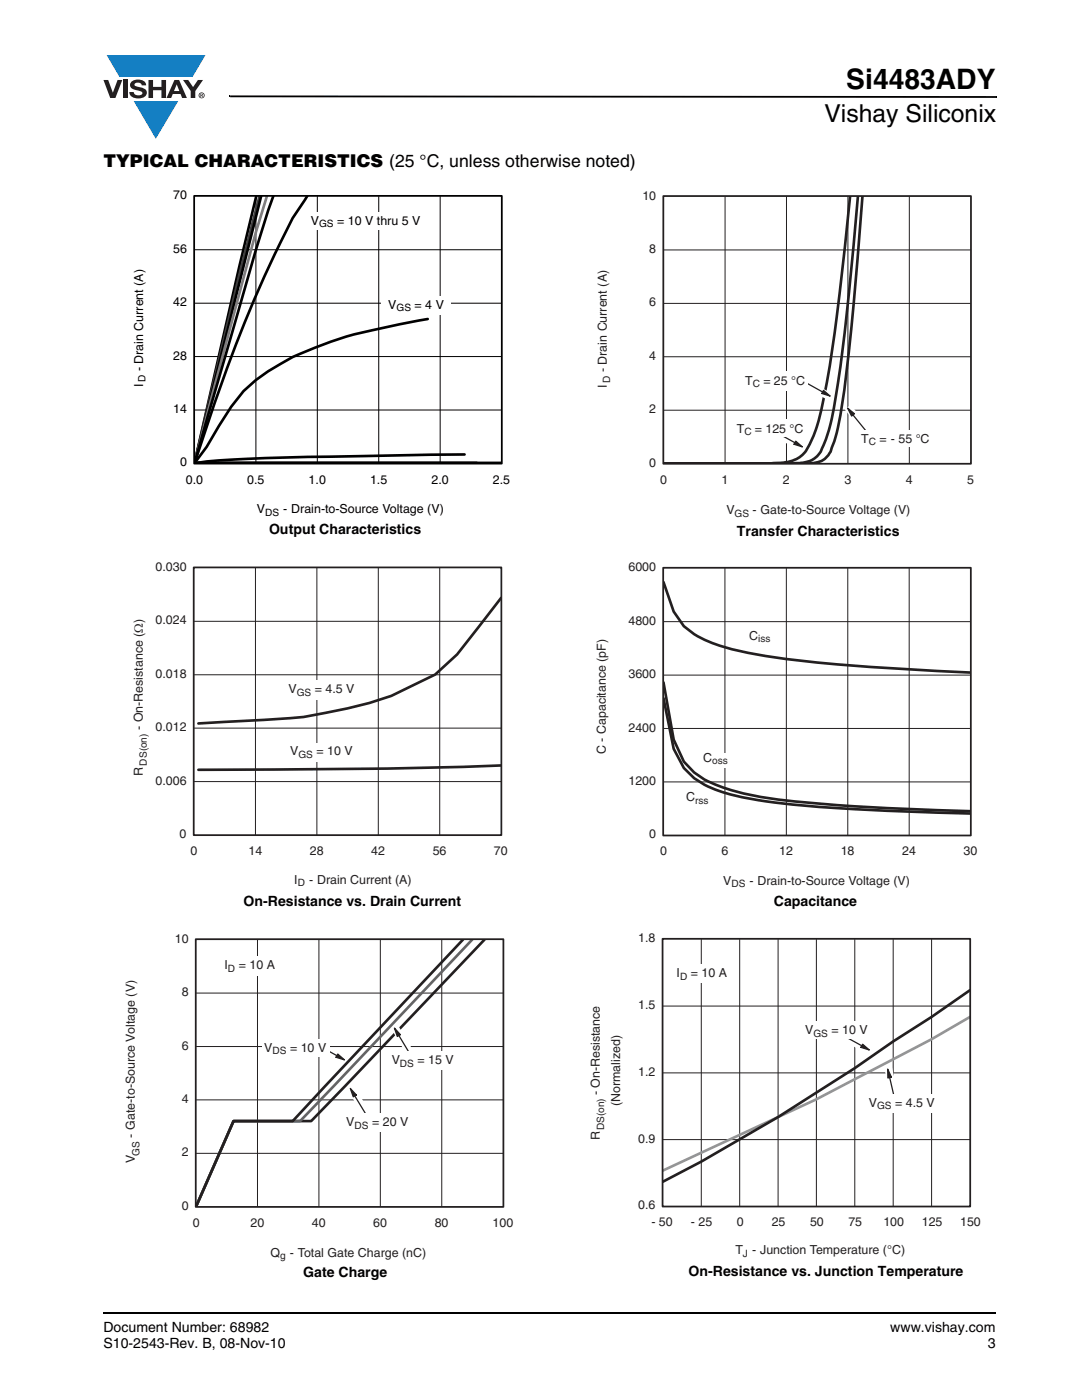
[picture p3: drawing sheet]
<svg xmlns="http://www.w3.org/2000/svg" width="216mm" height="279mm" viewBox="0 0 216 279" stroke-linecap="round" stroke-linejoin="round" font-family="sans-serif">
<path d="M20.5 261.8h.1v.4h-.1z" fill="#000"/>
<path d="M20.6 262h178.2" fill="none" stroke="#000" stroke-width=".36"/>
<path d="M20.6 11h20.4v16.7h-20.4z" fill="#fff"/>
<g fill="#147fc3">
<path d="M21.3 11h19.7l-2.6 4.4h-3.8h-10.8z"/>
<path d="M26.7 20.2h8.9l-4.5 7.5z"/>
</g>
<g fill="#231f20">
<path d="M20.6 16h1l.9 2.5 1-2.5h.9l-1.4 3.6h-1z"/>
<path d="M24.6 16h.9v3.6h-.9z"/>
<path d="M26.3 16.3a2.1 2.1 0 0 1 2.8 .3l.1 .4h-.9a.79 .79 0 0 0-.7-.5 .79 .79 0 0 0-.8 .4l.3 .3 1 .2a1.08 1.08 0 0 1 1.2 1.1 1.08 1.08 0 0 1-1.1 1.1 1.73 1.73 0 0 1-2.4-1.2h.9a.96 .96 0 0 0 .8 .6 .96 .96 0 0 0 .9-.4 1.31 1.31 0 0 0-1.2-.6 1.03 1.03 0 0 1-1.1-.6 1.03 1.03 0 0 1 .2-1.1z"/>
<path d="M29.6 16h.9v1.3h1.7v-1.3h.9v3.6h-.9v-1.6h-1.7v1.6h-.9z"/>
<path d="M36.5 16h1.1l.9 1.4 1-1.4h1l-1.5 2.2v1.4h-.9v-1.4z"/>
<path d="M35.3 16.8l.5 1.4h-1.1zM34.8 16l-1.6 3.6h1l.3-.8h1.5l.3 .8h1l-1.6-3.6z"/>
<path d="M39.8 19a.46 .46 0 0 1 .9 0 .46 .46 0 0 1-.9 0zM39.6 19a.6 .6 0 0 0 1.2 0 .6 .6 0 0 0-1.2 0z"/>
<path d="M40.1 18.8h.2v.2h-.2zM40 18.7v.7h.1v-.3l.4 .3-.2-.3 .2-.2-.1-.2z"/>
</g>
<path d="M45.7 19.1h.2v.3h-.2zM45.9 19.1l152.9 .1v.3l-152.9-.1zM198.8 19.2h.1v.3h-.1z" fill="#000"/>
<path d="M26.5 37.7h75.3v65.7h-75.3z" fill="#fff"/>
<path d="M51.1 39.2v53.3M63.3 39.2v53.3M75.6 39.2v53.3M87.8 39.2v53.3M38.8 49.8h61.3M38.8 71.2h61.3M38.8 60.5h61.3M38.8 81.8h61.3" fill="none" stroke="#000" stroke-width=".2"/>
<path d="M51.1 39.1l-4.6 19.4-7.7 34M52.1 39.1l-13.3 53.4M54.5 39.1a429.1 429.1 0 0 0-8.3 27.9l-7.4 25.5M61.3 39.1a52.5 52.5 0 0 0-6.3 11.2 288.5 288.5 0 0 0-13.8 34.9l-2.4 7.3M85.4 63.7l-3.7 .6a95.4 95.4 0 0 0-20.1 5.6l-1.1 .4a42.5 42.5 0 0 0-11.9 7.7l-2.4 3.2-5 8-2.4 3.3M92.7 90.7l-25.3 .4a382 382 0 0 0-26.2 1l-2.4 .4" fill="none" stroke="#000" stroke-width=".53"/>
<path d="M51.8 39.1l-5.3 21-7.7 32.4" fill="none" stroke="#404040" stroke-width=".53"/>
<path d="M53.3 39.1l-2.3 7.3-12.2 46.1" fill="none" stroke="#7e7e7e" stroke-width=".53"/>
<path d="M38.8 92.5h61.3" fill="none" stroke="#000" stroke-width=".68"/>
<path d="M38.7 39.1h61.4v53.4h-61.4z" fill="none" stroke="#000" stroke-width=".35"/>
<g fill="#fff">
<path d="M61.5 42.3h20.9v3.6h-20.9z"/>
<path d="M76.2 59.1h13.8v3.7h-13.8z"/>
<path d="M26.3 111.8h75v65.6h-75z"/>
</g>
<path d="M51 113.3v53.4M63.2 113.3v53.4M75.5 113.3v53.4M87.7 113.3v53.4M38.7 134.7h61.3M38.7 124h61.3M38.7 156h61.3M38.7 145.3h61.3" fill="none" stroke="#231f20" stroke-width=".2"/>
<path d="M100 119.3l-8.8 11.3-4.4 4-8.7 4.3a97.5 97.5 0 0 1-19 4.3l-19.5 1.2M100 152.8a1656.3 1656.3 0 0 1-60.4 .8" fill="none" stroke="#231f20" stroke-width=".53"/>
<path d="M38.7 113.2h61.3v53.5h-61.3z" fill="none" stroke="#231f20" stroke-width=".35"/>
<g fill="#fff">
<path d="M57.6 148.3h12.7v3.7h-12.7z"/>
<path d="M57.5 135.9h13.2v3.8h-13.2z"/>
<path d="M24.7 186h77.7v65.7h-77.7z"/>
</g>
<path d="M39.1 198.2h61.3M51.4 187.5v53.3M63.6 187.5v53.3M75.9 187.5v53.3M88.1 187.5v53.3M39.1 219.5h61.3M39.1 208.9h61.3M39.1 230.2h61.3" fill="none" stroke="#231f20" stroke-width=".2"/>
<path d="M92.4 187.5l-34 36.2h-11.8l-7.5 17.1 7.5-17.1h15.5l34.6-36.2" fill="none" stroke="#231f20" stroke-width=".53"/>
<path d="M94.2 187.5l-34.3 36.2h-13.3l-7.5 17.1" fill="none" stroke="#636366" stroke-width=".53"/>
<path d="M39.1 187.4h61.3v53.5h-61.3z" fill="none" stroke="#231f20" stroke-width=".35"/>
<path d="M78.1 205.4l1.3-.8 3.8 6.3-1.3 .8z" fill-rule="evenodd" fill="#fff"/>
<path d="M78.7 205.2l1.2 1.3-.6 .3z" fill="#231f20"/>
<path d="M78.7 205.2l1.2 1.3-.6 .3zM79.6 206.6l2.7 4.5" fill="none" stroke="#231f20" stroke-width=".25"/>
<g fill="#fff">
<path d="M77.6 209.8h15.9v3.7h-15.9z"/>
<path d="M43.9 190.9h11.9v3.9h-11.9z"/>
</g>
<path d="M69.3 217.4l1.3-.8 3.8 6.4-1.3 .8z" fill-rule="evenodd" fill="#fff"/>
<path d="M69.9 217.2l1.2 1.3-.6 .4z" fill="#231f20"/>
<path d="M69.9 217.2l1.2 1.3-.6 .4zM70.7 218.6l2.8 4.5" fill="none" stroke="#231f20" stroke-width=".25"/>
<path d="M68.3 222.2h13.9v3.7h-13.9z" fill="#fff"/>
<path d="M62.7 207.5l6.4 3.5-.7 1.4-6.5-3.6z" fill-rule="evenodd" fill="#fff"/>
<path d="M67.4 210.4l1.3 1.1-1.7-.5z" fill="#231f20"/>
<path d="M62.7 208.2l4.6 2.5M67.4 210.4l1.3 1.1-1.7-.5z" fill="none" stroke="#231f20" stroke-width=".25"/>
<g fill="#fff">
<path d="M52.2 207.4h13.6v3.5h-13.6z"/>
<path d="M119 37.7h75.4v65.9h-75.4z"/>
</g>
<path d="M144.7 39.2v53.3M156.9 39.2v53.3M169.2 39.2v53.3M181.4 39.2v53.3M132.4 49.9h61.3M132.4 71.2h61.3M132.4 60.6h61.3M132.4 81.9h61.3" fill="none" stroke="#231f20" stroke-width=".2"/>
<path d="M169.6 39.1l-.6 6.4a338.2 338.2 0 0 1-5 35.6 25 25 0 0 1-3.4 9.2 7.1 7.1 0 0 1-5.8 2.1l-22.4 .1M171.2 39.1l-1.7 18.1a233.5 233.5 0 0 1-4 28.1 22.2 22.2 0 0 1-2 5.2 5.2 5.2 0 0 1-4.9 1.9l-26.2 .1M172.1 39.1l-.8 10.8a408 408 0 0 1-3.8 34 21.9 21.9 0 0 1-2.2 6.9 4.5 4.5 0 0 1-3.7 1.7h-29.2" fill="none" stroke="#231f20" stroke-width=".53"/>
<path d="M132.4 39.1h61.3v53.5h-61.3z" fill="none" stroke="#231f20" stroke-width=".35"/>
<path d="M159.6 75l6.5 3.6-.8 1.3-6.4-3.6z" fill-rule="evenodd" fill="#fff"/>
<path d="M164.3 77.9l1.4 1.2-1.7-.6z" fill="#231f20"/>
<path d="M159.6 75.7l4.6 2.6M164.3 77.9l1.4 1.2-1.7-.6z" fill="none" stroke="#231f20" stroke-width=".25"/>
<path d="M147.5 74.2h13.6v3.9h-13.6z" fill="#fff"/>
<path d="M154.1 85.1l6.4 3.6-.7 1.4-6.5-3.6z" fill-rule="evenodd" fill="#fff"/>
<path d="M158.8 88l1.3 1.2-1.7-.5z" fill="#231f20"/>
<path d="M154.1 85.8l4.6 2.6M158.8 88l1.3 1.2-1.7-.5z" fill="none" stroke="#231f20" stroke-width=".25"/>
<path d="M146.2 83.8h14.6v3.4h-14.6z" fill="#fff"/>
<path d="M168.6 81.7l1.1-.9 4.7 5.7-1.2 1z" fill-rule="evenodd" fill="#fff"/>
<path d="M169.1 81.4l1.4 1.2-.6 .4z" fill="#231f20"/>
<path d="M169.1 81.4l1.4 1.2-.6 .4zM170.1 82.7l3.4 4.1" fill="none" stroke="#231f20" stroke-width=".25"/>
<g fill="#fff">
<path d="M170.8 85.8h15.6v3.4h-15.6z"/>
<path d="M118.8 111.9h76.2v65.6h-76.2z"/>
</g>
<path d="M144.7 113.4v53.3M156.9 113.4v53.3M169.2 113.4v53.3M181.4 113.4v53.3M132.4 134.7h61.3M132.4 124.1h61.3M132.4 156h61.3M132.4 145.4h61.3" fill="none" stroke="#231f20" stroke-width=".2"/>
<path d="M132.4 116.2l2 5.9a12.4 12.4 0 0 0 6.1 5.6 56.2 56.2 0 0 0 15.3 3.7 464.2 464.2 0 0 0 37.9 2.8M132.4 136.2l2 11.4 2.1 4.4a15.9 15.9 0 0 0 8.6 5.4 93 93 0 0 0 20.4 3.1 569.7 569.7 0 0 0 28.2 1.4M132.4 139.3l2 10.1 2.1 3.9a17 17 0 0 0 8.3 5 114.4 114.4 0 0 0 22.3 3l11.6 .6 15 .5" fill="none" stroke="#231f20" stroke-width=".53"/>
<path d="M132.3 113.3h61.4v53.4h-61.4z" fill="none" stroke="#231f20" stroke-width=".35"/>
<g fill="#fff">
<path d="M138.9 150.2h7.3v3h-7.3z"/>
<path d="M117.6 185.9h78.1v65.4h-78.1z"/>
</g>
<path d="M139.9 187.4v53.4M147.6 187.4v53.4M155.3 187.4v53.4M162.9 187.4v53.4M170.6 187.4v53.4M178.2 187.4v53.4M185.9 187.4v53.4M132.3 214.1h61.3M132.3 200.8h61.3M132.3 227.4h61.3" fill="none" stroke="#231f20" stroke-width=".2"/>
<path d="M193.5 203l-7.6 4.4-23 12-30.6 14.2" fill="none" stroke="#929497" stroke-width=".53"/>
<path d="M193.5 197.6l-7.6 5.4-7.7 4.9a471.5 471.5 0 0 1-38.3 23.9l-7.6 4" fill="none" stroke="#231f20" stroke-width=".53"/>
<path d="M132.2 187.4h61.4v53.4h-61.4z" fill="none" stroke="#231f20" stroke-width=".35"/>
<path d="M176.5 213.4l1.5-.4 1.6 7.2-1.4 .4z" fill-rule="evenodd" fill="#fff"/>
<path d="M177.1 213.4l.8 1.6-.7 .1z" fill="#231f20"/>
<path d="M177.1 213.4l.8 1.6-.7 .1zM177.5 215l1.2 5.1" fill="none" stroke="#231f20" stroke-width=".25"/>
<path d="M134.2 192.5h11.7v3.8h-11.7z" fill="#fff"/>
<path d="M167.4 205.5l6.5 3.6-.8 1.3-6.4-3.6z" fill-rule="evenodd" fill="#fff"/>
<path d="M172.1 208.4l1.4 1.1-1.7-.5z" fill="#231f20"/>
<path d="M167.4 206.2l4.6 2.5M172.1 208.4l1.4 1.1-1.7-.5z" fill="none" stroke="#231f20" stroke-width=".25"/>
<g fill="#fff">
<path d="M172.6 218.3h15.1v3.8h-15.1z"/>
<path d="M160.1 203.8h14.2v3.6h-14.2z"/>
</g>
<text font-size="5.6" x="168.9" y="17.7">Si4483ADY</text>
<text font-size="4.9" x="164.5" y="24.3">Vishay Siliconix</text>
<text font-size="3.5" x="20.6" y="33.3">TYPICAL CHARACTERISTICS (25 °C, unless otherwise noted)</text>
<g font-size="2.8">
<text x="53.7" y="106.7">Output Characteristics</text>
<text x="147" y="106.9">Transfer Characteristics</text>
<text x="48.6" y="180.8">On-Resistance vs. Drain Current</text>
<text x="154.4" y="180.9">Capacitance</text>
<text x="60.5" y="254.8">Gate Charge</text>
<text x="137.4" y="254.7">On-Resistance vs. Junction Temperature</text>
<text x="20.6" y="265.9">Document Number: 68982</text>
<text x="20.6" y="269.1">S10-2543-Rev. B, 08-Nov-10</text>
<text x="177.7" y="265.9">www.vishay.com</text>
<text x="197.1" y="269.1">3</text>
</g>
<g font-size="2.5">
<text x="34.6" y="39.8">70</text>
<text x="62" y="44.8">V</text>
<text x="67.3" y="44.8">= 10 V thru 5 V</text>
<text x="34.6" y="50.5">56</text>
<text x="34.6" y="61.1">42</text>
<text x="77.5" y="61.6">V</text>
<text x="82.7" y="61.6">= 4 V</text>
<text x="34.6" y="71.8">28</text>
<text x="28.6" y="77.2" transform="rotate(-90 28.6 77.2)">I</text>
<text x="28.6" y="74.1" transform="rotate(-90 28.6 74.1)">- Drain Current (A)</text>
<text x="34.6" y="82.4">14</text>
<text x="35.9" y="93.1">0</text>
<text x="37.1" y="96.5">0.0</text>
<text x="49.3" y="96.5">0.5</text>
<text x="61.6" y="96.5">1.0</text>
<text x="73.8" y="96.5">1.5</text>
<text x="86.1" y="96.5">2.0</text>
<text x="98.3" y="96.5">2.5</text>
<text x="51.3" y="102.4">V</text>
<text x="56.5" y="102.4">- Drain-to-Source Voltage (V)</text>
</g>
<g font-size="2.5" fill="#231f20">
<text x="128.2" y="39.8">10</text>
<text x="129.6" y="50.5">8</text>
<text x="129.6" y="61.2">6</text>
<text x="129.6" y="71.8">4</text>
<text x="121.1" y="77.4" transform="rotate(-90 121.1 77.4)">I</text>
<text x="121.1" y="74.3" transform="rotate(-90 121.1 74.3)">- Drain Current (A)</text>
<text x="148.7" y="76.8">T</text>
<text x="152.3" y="76.8">= 25 °C</text>
<text x="129.6" y="82.5">2</text>
<text x="147" y="86.4">T</text>
<text x="150.6" y="86.4">= 125 °C</text>
<text x="171.9" y="88.4">T</text>
<text x="175.5" y="88.4">= - 55 °C</text>
<text x="129.6" y="93.1">0</text>
<text x="131.7" y="96.5">0</text>
<text x="144" y="96.5">1</text>
<text x="156.2" y="96.5">2</text>
<text x="168.5" y="96.5">3</text>
<text x="180.7" y="96.5">4</text>
<text x="193" y="96.5">5</text>
<text x="144.9" y="102.6">V</text>
<text x="150.1" y="102.6">- Gate-to-Source Voltage (V)</text>
<text x="31" y="114">0.030</text>
<text x="125.4" y="114">6000</text>
<text x="31" y="124.6">0.024</text>
<text x="125.4" y="124.7">4800</text>
<text x="149.5" y="127.7">C</text>
<text x="31" y="135.3">0.018</text>
<text x="125.4" y="135.3">3600</text>
<text x="57.6" y="138.4">V</text>
<text x="62.8" y="138.4">= 4.5 V</text>
<text x="28.5" y="145.7" transform="rotate(-90 28.5 145.7)">- On-Resistance (Ω)</text>
<text x="31" y="145.9">0.012</text>
<text x="125.4" y="146">2400</text>
<text x="28.5" y="154.8" transform="rotate(-90 28.5 154.8)">R</text>
<text x="57.9" y="150.8">V</text>
<text x="63.1" y="150.8">= 10 V</text>
<text x="120.9" y="150.5" transform="rotate(-90 120.9 150.5)">C - Capacitance (pF)</text>
<text x="140.3" y="152">C</text>
<text x="31" y="156.6">0.006</text>
<text x="125.4" y="156.7">1200</text>
<text x="136.9" y="159.9">C</text>
<text x="35.8" y="167.2">0</text>
<text x="129.5" y="167.3">0</text>
<text x="38" y="170.6">0</text>
<text x="49.6" y="170.6">14</text>
<text x="61.8" y="170.6">28</text>
<text x="74.1" y="170.6">42</text>
<text x="86.3" y="170.6">56</text>
<text x="98.6" y="170.6">70</text>
<text x="131.7" y="170.7">0</text>
<text x="143.9" y="170.7">6</text>
<text x="155.5" y="170.7">12</text>
<text x="167.8" y="170.7">18</text>
<text x="180" y="170.7">24</text>
<text x="192.2" y="170.7">30</text>
<text x="58.7" y="176.4">I</text>
<text x="61.7" y="176.4">- Drain Current (A)</text>
<text x="144.3" y="176.6">V</text>
<text x="149.5" y="176.6">- Drain-to-Source Voltage (V)</text>
<text x="34.9" y="188.2">10</text>
<text x="127.3" y="188.1">1.8</text>
<text x="44.8" y="193.4">I</text>
<text x="47.7" y="193.4">= 10 A</text>
<text x="135" y="195">I</text>
<text x="137.9" y="195">= 10 A</text>
<text x="36.3" y="198.8">8</text>
<text x="127.3" y="201.4">1.5</text>
<text x="36.3" y="209.5">6</text>
<text x="52.7" y="209.9">V</text>
<text x="57.9" y="209.9">= 10 V</text>
<text x="160.7" y="206.3">V</text>
<text x="165.9" y="206.3">= 10</text>
<text x="171.5" y="206.3">V</text>
<text x="78.2" y="212.3">V</text>
<text x="83.3" y="212.3">= 15</text>
<text x="88.9" y="212.3">V</text>
<text x="127.3" y="214.7">1.2</text>
<text x="36.3" y="220.1">4</text>
<text x="119.7" y="218.6" transform="rotate(-90 119.7 218.6)">- On-Resistance</text>
<text x="123.8" y="220.7" transform="rotate(-90 123.8 220.7)">(Normalized)</text>
<text x="173.4" y="220.8">V</text>
<text x="178.6" y="220.8">= 4.5 V</text>
<text x="26.9" y="227" transform="rotate(-90 26.9 227)">- Gate-to-Source Voltage (V)</text>
<text x="69.1" y="224.7">V</text>
<text x="74.2" y="224.7">= 20 V</text>
<text x="119.7" y="227.5" transform="rotate(-90 119.7 227.5)">R</text>
<text x="26.9" y="232.1" transform="rotate(-90 26.9 232.1)">V</text>
<text x="36.3" y="230.8">2</text>
<text x="127.3" y="228">0.9</text>
<text x="36.3" y="241.4">0</text>
<text x="38.4" y="244.8">0</text>
<text x="50" y="244.8">20</text>
<text x="62.2" y="244.8">40</text>
<text x="74.5" y="244.8">60</text>
<text x="86.7" y="244.8">80</text>
<text x="98.3" y="244.8">100</text>
<text x="127.3" y="241.4">0.6</text>
<text x="130" y="244.8">- 50</text>
<text x="137.9" y="244.8">- 25</text>
<text x="147" y="244.8">0</text>
<text x="154" y="244.8">25</text>
<text x="161.6" y="244.8">50</text>
<text x="169.3" y="244.8">75</text>
<text x="176.3" y="244.8">100</text>
<text x="183.9" y="244.8">125</text>
<text x="191.6" y="244.8">150</text>
<text x="54" y="250.8">Q</text>
<text x="57.8" y="250.8">- Total Gate Charge (nC)</text>
<text x="146.8" y="250.3">T</text>
<text x="150.1" y="250.3">- Junction Temperature (°C)</text>
</g>
<g font-size="2">
<text x="63.7" y="45.4">GS</text>
<text x="79.1" y="62.1">GS</text>
<text x="29" y="76.2" transform="rotate(-90 29 76.2)">D</text>
<text x="52.9" y="102.9">DS</text>
</g>
<g font-size="2" fill="#231f20">
<text x="121.8" y="76.4" transform="rotate(-90 121.8 76.4)">D</text>
<text x="150.2" y="77.3">C</text>
<text x="148.5" y="86.9">C</text>
<text x="173.4" y="88.9">C</text>
<text x="146.6" y="103.1">GS</text>
<text x="151.3" y="128.2">iss</text>
<text x="59.2" y="138.9">GS</text>
<text x="29.3" y="152.8" transform="rotate(-90 29.3 152.8)">DS(on)</text>
<text x="59.5" y="151.3">GS</text>
<text x="142.1" y="152.6">oss</text>
<text x="138.7" y="160.5">rss</text>
<text x="59.4" y="176.9">D</text>
<text x="145.9" y="177.1">DS</text>
<text x="45.5" y="194">D</text>
<text x="135.7" y="195.6">D</text>
<text x="162.3" y="206.9">GS</text>
<text x="54.4" y="210.4">DS</text>
<text x="79.8" y="212.9">DS</text>
<text x="175" y="221.4">GS</text>
<text x="70.7" y="225.2">DS</text>
<text x="120.5" y="225.6" transform="rotate(-90 120.5 225.6)">DS(on)</text>
<text x="27.8" y="230.7" transform="rotate(-90 27.8 230.7)">GS</text>
<text x="55.9" y="251.3">g</text>
<text x="148.3" y="250.8">J</text>
</g>
</svg>
